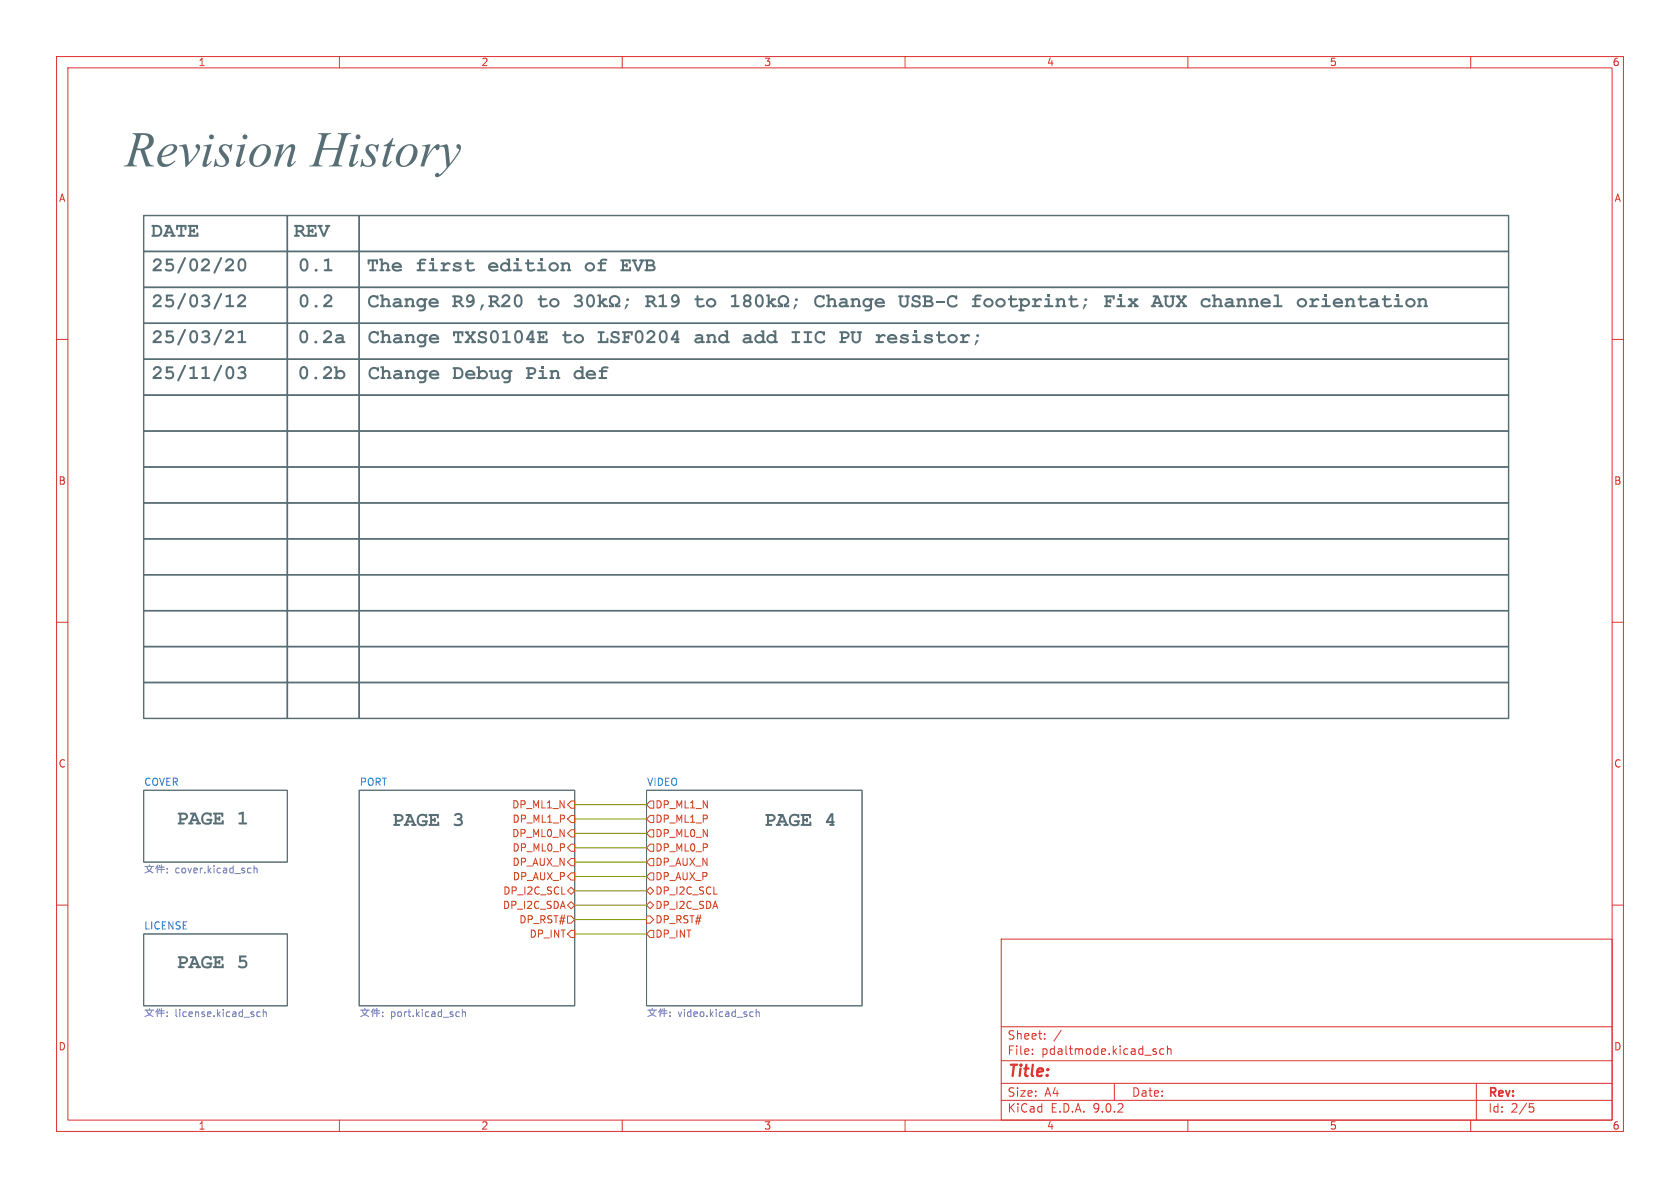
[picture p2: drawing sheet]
<svg xmlns="http://www.w3.org/2000/svg" width="297mm" height="210mm" viewBox="0 0 297 210" stroke-linecap="round" stroke-linejoin="round" font-family="sans-serif">
<g fill="none" stroke="#dc322f" stroke-width=".18">
<path d="M10 10h277v190h-277zM12 12h273v186h-273zM60 10v2M110 10v2M160 10v2M210 10v2M260 10v2M10 60h2M285 60h2M10 110h2M285 110h2M10 160h2"/>
<path d="M177 166h108v32h-108zM285 160h2M60 198v2M110 198v2M160 198v2M177 194.5h108M177 191.5h108M177 187.5h108M177 181.5h108M182.5 186.3v.1M182.5 185.5v.1M184.7 183.6v.1"/>
<path d="M184.7 182.8v.1M187.6 182.1l-1.3 2M197 191.5v3M204.2 185.9l.3 .2-.3 .3M204.2 185.4l.2 .1M205.7 185.5l-.4-.1-.3 .3v.4l.2 .2h.5M206.4 185.5l.2-.1 .4 .1v.9M206.4 184.9v1.5M210 198v2M260 198v2M261 191.5v6.5M270.4 195.1h.7"/>
<path d="M270.5 195.7h.4l.3 .3-.2 .5-.5 .1"/>
</g>
<path d="M25.4 139.7h25.4v12.7h-25.4zM63.5 139.7h38.1v38.1h-38.1zM114.3 139.7h38.1v38.1h-38.1zM25.4 165.1h25.4v12.7h-25.4z" fill="none" stroke="#586e75" stroke-width=".18"/>
<g fill="none" stroke="#6c71c4" stroke-width=".18">
<path d="M25.6 153.2h1.6M25.9 153.2l.2 .4 1 .7M26.4 152.9v.3M26.9 153.2l-.6 .8-.7 .3M27.8 153.2v1.1M27.9 152.9l-.4 .6M28 153.7h1.1M28.2 153.3h.8M28.2 153l-.2 .5M28.5 152.9v1.4M29.6 153.5v.1M29.6 154.2v.1"/>
<path d="M44 153.5h.4M44.4 154.2l-.4 .1M44.9 153.6l.2-.1h.3l.1 .8M44.9 153v1.3M25.6 178.6h1.6M25.9 178.6l.2 .4 1 .7M26.4 178.3v.3M26.9 178.6l-.6 .8-.7 .3M27.8 178.6v1.1M27.9 178.3l-.4 .6M28 179.1h1.1M28.2 178.7h.8"/>
<path d="M28.2 178.4l-.2 .5M28.5 178.3v1.4M29.6 179.6v.1M29.6 178.9v.1M46 178.9h-.4l-.2 .2 .1 .5h.5M46.5 179l.2-.1h.3l.1 .8M46.5 178.4v1.3M63.7 178.6h1.6M64 178.6l.2 .4 1 .7M64.5 178.3v.3M65 178.6l-.6 .8-.7 .3M65.9 178.6v1.1"/>
<path d="M66 178.3l-.4 .6M66.1 179.1h1.1M66.3 178.7h.8M66.3 178.4l-.2 .5M66.6 178.3v1.4M67.7 179.6v.1M67.7 178.9v.1M80.8 178.9h.4M81.2 179.6l-.4 .1M81.7 179l.2-.1h.3l.1 .8M81.7 178.4v1.3M114.5 178.6h1.6"/>
<path d="M114.8 178.6l.2 .4 1 .7M115.3 178.3v.3M115.8 178.6l-.6 .8-.7 .3M116.7 178.6v1.1M116.8 178.3l-.4 .6M116.9 179.1h1.1M117.1 178.7h.8M117.1 178.4l-.2 .5M117.4 178.3v1.4M118.5 179.6v.1M118.5 178.9v.1M132.8 178.9h.3"/>
<path d="M133.1 179.6l-.3 .1M133.7 179l.2-.1h.3v.8M133.7 178.4v1.3"/>
</g>
<g fill="none" stroke="#cb4b16" stroke-width=".18">
<path d="M100.3 144.8l.7-.7h.6v1.3h-.6zM100.3 147.3l.7-.6h.6v1.3h-.6zM100.3 152.4l.7-.6h.6v1.2h-.6zM100.3 157.5l.7-.7 .6 .7-.6 .6zM101 141.6h.6v1.3h-.6l-.7-.7zM101 149.2h.6v1.3h-.6l-.7-.6zM101 154.3h.6v1.3h-.6l-.7-.7zM114.3 157.5l.6-.7 .7 .7-.7 .6zM114.9 146.7h.7v1.3h-.7l-.6-.7zM114.9 149.2h.7v1.3h-.7l-.6-.6zM114.9 144.1h.7v1.3h-.7l-.6-.6zM114.9 151.8h.7v1.2h-.7l-.6-.6z"/>
<path d="M114.9 154.3h.7v1.3h-.7l-.6-.7zM114.9 141.6h.7v1.3h-.7l-.6-.7zM100.3 161.9h.7l.6 .7-.6 .6h-.7zM100.3 160l.7-.6 .6 .6-.6 .7zM101 164.5h.6v1.2h-.6l-.7-.6zM114.3 161.9h.6l.7 .7-.7 .6h-.6zM114.3 160l.6-.6 .7 .6-.7 .7zM114.9 164.5h.7v1.2h-.7l-.6-.6z"/>
</g>
<path d="M101.6 142.2h12.7M101.6 144.8h12.7M101.6 149.9h12.7M101.6 147.3h12.7M101.6 152.4h12.7M101.6 157.5h12.7M101.6 154.9h12.7M101.6 160h12.7M101.6 165.1h12.7M101.6 162.6h12.7" fill="none" stroke="#859900" stroke-width=".18"/>
<g fill="none" stroke="#586e75" stroke-width=".25">
<path d="M63.5 38.1h203.2v6.4h-203.2zM63.5 44.5h203.2v6.3h-203.2zM63.5 57.2h203.2v6.3h-203.2zM63.5 50.8h203.2v6.4h-203.2zM63.5 76.2h203.2v6.4h-203.2zM63.5 69.9h203.2v6.3h-203.2zM63.5 63.5h203.2v6.4h-203.2zM63.5 82.6h203.2v6.3h-203.2zM63.5 95.3h203.2v6.3h-203.2zM63.5 88.9h203.2v6.4h-203.2zM63.5 101.6h203.2v6.4h-203.2zM63.5 114.3h203.2v6.4h-203.2z"/>
<path d="M63.5 108h203.2v6.3h-203.2zM63.5 120.7h203.2v6.3h-203.2z"/>
</g>
<g fill="#586e75">
<path d="M80.3 46.5l.4-.1h.5a.26 .26 0 0 1 .4 .2 .26 .26 0 0 1-.4 .3l-.4-.2-.3 .1v.1a1.11 1.11 0 0 1 1.1 .5 .91 .91 0 0 1-1.3 .5 .27 .27 0 0 1-.3-.2 .27 .27 0 0 1 .1-.3 .27 .27 0 0 1 .4 .2h.1a.41 .41 0 0 0 .6-.2 .96 .96 0 0 1-1.1-.6z"/>
<path d="M82.6 45.9h.2l.1 .5 .9 .1-.1 .2h-.8v.7a.64 .64 0 0 0 .9 .1l.2 .1a.83 .83 0 0 1-1.5-.1v-.8h-.2l-.1-.1 .1-.2h.2z"/>
<path d="M97.2 46.7a.9 .9 0 0 1 1.3-.2 .9 .9 0 0 1 0 1.4 .9 .9 0 0 1-1.3-.2l-.2-.5h.3a.53 .53 0 0 0 .5 .5 .53 .53 0 0 0 .6-.4 .53 .53 0 0 0-.4-.6l-.4 .1-.3 .4h-.3z"/>
<path d="M99.1 46.4h.6v.1a.67 .67 0 0 1 .7-.1 .67 .67 0 0 1 .4 .5v.7h.1l.1 .3-.6 .1-.2-.2 .2-.2v-.7a.4 .4 0 0 0-.4-.2 .4 .4 0 0 0-.3 .2v.7l.2 .1v.2l-.2 .1-.6-.1v-.2l.2-.1v-.9l-.2-.1z"/>
<path d="M101.6 52.3a.73 .73 0 0 1 1-.2 .73 .73 0 0 1 .2 1 .69 .69 0 0 1 .2 .9 .69 .69 0 0 1-.8 .4 .44 .44 0 0 1-.5 0 .44 .44 0 0 1-.2-.5h.3a.57 .57 0 0 0 .9-.3l-.1-.2-.4-.1a.18 .18 0 0 1-.2-.2 .18 .18 0 0 1 .2-.2 .34 .34 0 0 0 .4-.3 .62 .62 0 0 0-.9 0l-.2-.1z"/>
<path d="M103.9 52.2a.78 .78 0 0 1 .9-.1 .78 .78 0 0 1 .4 .9 .99 .99 0 0 1-.9 1.3 1.07 1.07 0 0 1-.7-1.3h.4v.4a.45 .45 0 0 0 .4 .6 .45 .45 0 0 0 .4-.6v-.4a.45 .45 0 0 0-.4-.6 .45 .45 0 0 0-.4 .6h-.4z"/>
<path d="M105.6 52.1h.6v1.2l.3-.3 .1-.3 .7 .1v.2l-.3 .1-.4 .3 .6 .5 .2 .1v.3h-.7v-.3l-.4-.3-.1 .6h-.6v-.3l.3-.1v-1.5h-.3z"/>
<path d="M107.9 52.4a.98 .98 0 0 1 1.6 .1 .98 .98 0 0 1-.4 1.5l.5-.1 .1 .4h-1v-.6a.61 .61 0 0 0 .5-.9 .61 .61 0 0 0-1.1 0 .61 .61 0 0 0 .5 .9v.6h-1l.1-.4 .5 .1a.92 .92 0 0 1-.3-1.6z"/>
<path d="M110.7 53.8h.4l-.6 .9z"/>
<path d="M129.2 52.3l1-.3v1.9l.5 .1v.3h-1.4v-.3l.5-.1v-1.4l-.5 .1z"/>
<path d="M131.6 52.2a.71 .71 0 0 1 1-.1 .71 .71 0 0 1 0 1.1 .74 .74 0 0 1-.2 1.1 .74 .74 0 0 1-1.1-.5v-.1h.4a.38 .38 0 0 0 .6 .3 .38 .38 0 0 0-.1-.6h-.3l-.2 .3h-.4l.3-.5-.2-.5h.3a.36 .36 0 0 0 .4 .4 .36 .36 0 0 0 .3-.4 .36 .36 0 0 0-.4-.3l-.3 .3h-.3z"/>
<path d="M133.8 52.2a.78 .78 0 0 1 .9-.1 .78 .78 0 0 1 .3 .9 .99 .99 0 0 1-.9 1.3 1.07 1.07 0 0 1-.6-1.3h.3v.4a.45 .45 0 0 0 .4 .6 .45 .45 0 0 0 .5-.6v-.4a.45 .45 0 0 0-.5-.6 .45 .45 0 0 0-.4 .6h-.3z"/>
<path d="M135.5 52.1h.6v1.2l.3-.3v-.3l.7 .1v.2l-.2 .1-.5 .3 .6 .5 .3 .1v.3h-.7l-.1-.3-.4-.3v.6h-.6v-.3l.2-.1v-1.5h-.2z"/>
<path d="M137.8 52.4a.98 .98 0 0 1 1.5 .1 .98 .98 0 0 1-.4 1.5l.6-.1v.4h-.9v-.6a.61 .61 0 0 0 .4-.9 .61 .61 0 0 0-1 0 .61 .61 0 0 0 .4 .9v.6h-.9v-.4l.6 .1a.92 .92 0 0 1-.3-1.6z"/>
<path d="M140.5 53.8h.5l-.7 .9z"/>
<path d="M186.6 52.8l.6-.1v.1a.67 .67 0 0 1 .7-.1 .67 .67 0 0 1 .4 .6v.6l.1 .1 .1 .2-.6 .1-.2-.2 .2-.2v-.6a.4 .4 0 0 0-.4-.3 .4 .4 0 0 0-.3 .3v.6l.2 .1v.2l-.2 .1h-.6v-.2l.2-.2v-.8l-.2-.1z"/>
<path d="M189.3 52.2h.2l.1 .5 .9 .1-.2 .3h-.7v.7a.64 .64 0 0 0 .9 0l.2 .2a.83 .83 0 0 1-1.5-.1v-.8h-.2l-.2-.2 .2-.2h.2z"/>
<path d="M191.7 53.8h.4l-.6 .9z"/>
<path d="M199.4 52.8h.7v.3l.2 .2 .2-.2v-.3h.7v.2l-.6 .5 .7 .5v.3h-.8l-.1-.2 .2-.2-.3-.2-.3 .2 .2 .2-.1 .2h-.7v-.3l.7-.5-.7-.5z"/>
<path d="M225.2 52.1h.9v1.8l.5 .1 .1 .3h-1.4l-.2-.1 .1-.2 .5-.1v-1.5h-.5z"/>
<path d="M248.6 53a.9 .9 0 0 1 1.4-.1 .9 .9 0 0 1 0 1.3 .9 .9 0 0 1-1.4-.1l-.2-.5h.4a.53 .53 0 0 0 .5 .5 .53 .53 0 0 0 .5-.4 .53 .53 0 0 0-.3-.6h-.4l-.3 .5h-.4z"/>
<path d="M250.6 52.8l.5-.1v.1a.67 .67 0 0 1 .7-.1 .67 .67 0 0 1 .4 .6v.6l.2 .1v.2l-.5 .1-.2-.2 .2-.2v-.6a.4 .4 0 0 0-.4-.3 .4 .4 0 0 0-.4 .3v.6l.2 .1 .1 .2-.3 .1h-.5l-.1-.2 .3-.2v-.8l-.2-.1z"/>
<path d="M144.4 58.7a1.2 1.2 0 0 1 1.2-.1l.2 .1v.6a.23 .23 0 0 1-.3 0 .23 .23 0 0 1-.1-.3 .74 .74 0 0 0-1.1 .6 .74 .74 0 0 0 1.1 .7l.3-.2h.2a.66 .66 0 0 1-1 .6 1.14 1.14 0 0 1-.5-2z"/>
<path d="M169.8 59.1h.7v.2a.56 .56 0 0 1 .5-.3 .56 .56 0 0 1 .5 .4l-.1 .1a.64 .64 0 0 0-.9 .3v.5h.6l.1 .3h-1.5v-.3h.4v-.9h-.3z"/>
<path d="M172.6 60.1h.4l-.6 .9z"/>
<path d="M42.1 52.3a.75 .75 0 0 1 1.2-.1 .75 .75 0 0 1-.1 1.1l-.8 .6h1l.1 .4h-1.6v-.4l1-.8a.42 .42 0 0 0 0-.8 .42 .42 0 0 0-.7 .4 .22 .22 0 0 1-.3-.1 .22 .22 0 0 1 .2-.3z"/>
<path d="M42.1 65a.73 .73 0 0 1 1-.2 .73 .73 0 0 1 .2 1 .69 .69 0 0 1 .2 .9 .69 .69 0 0 1-.8 .4 .44 .44 0 0 1-.5 0 .44 .44 0 0 1-.2-.5h.3a.57 .57 0 0 0 .9-.3l-.1-.2-.4-.1a.18 .18 0 0 1-.2-.2 .18 .18 0 0 1 .2-.2 .34 .34 0 0 0 .4-.3 .62 .62 0 0 0-.9 0l-.1-.1z"/>
<path d="M40 58.6a.75 .75 0 0 1 1.1-.1 .75 .75 0 0 1-.1 1.2l-.7 .6h1l.1 .4h-1.6v-.4l1-.9a.42 .42 0 0 0-.1-.7 .42 .42 0 0 0-.6 .4 .22 .22 0 0 1-.3-.1 .22 .22 0 0 1 .1-.3z"/>
<path d="M42 58.6l.9-.2v1.9h.6v.3h-1.4v-.3h.5v-1.5l-.5 .1z"/>
<path d="M42.3 45.9a.78 .78 0 0 1 .9-.1 .78 .78 0 0 1 .3 .8 .99 .99 0 0 1-.9 1.4 1.07 1.07 0 0 1-.6-1.4h.3v.4a.45 .45 0 0 0 .5 .6 .45 .45 0 0 0 .4-.6v-.4a.45 .45 0 0 0-.4-.6 .45 .45 0 0 0-.5 .6h-.3z"/>
<path d="M59.4 59.2a.84 .84 0 0 1 1.4 .4v.7h.2l.1 .3-.3 .1-.4-.1a.78 .78 0 0 1-1.2-.4h.3a.54 .54 0 0 0 .9-.2 .66 .66 0 0 0-.9 .2h-.3a.89 .89 0 0 1 1.2-.5v-.1a.61 .61 0 0 0-.9-.1l-.1-.1z"/>
<path d="M57.4 52.3a.75 .75 0 0 1 1.1-.1 .75 .75 0 0 1-.1 1.1l-.7 .6h1l.1 .4h-1.7v-.4l1-.8a.42 .42 0 0 0 0-.8 .42 .42 0 0 0-.6 .4 .22 .22 0 0 1-.3-.1 .22 .22 0 0 1 .1-.3z"/>
<path d="M57.3 45.9l.9-.2v1.9h.5v.3h-1.4v-.3h.5v-1.5l-.5 .1z"/>
<path d="M59 64.8h.6v.8a.87 .87 0 0 1 1.2 0 .87 .87 0 0 1 0 1.2 .87 .87 0 0 1-1.2 .1v.1h-.5l-.1-.2 .3-.2v-.3h.3a.53 .53 0 0 0 .8 .4 .53 .53 0 0 0 .1-.8 .53 .53 0 0 0-.8 .2l-.1 .2h-.3v-1.2h-.3z"/>
<circle cx="111" cy="53" r=".25"/>
<circle cx="140.8" cy="53" r=".25"/>
<circle cx="192" cy="53" r=".25"/>
<circle cx="172.8" cy="59.3" r=".25"/>
</g>
<g fill="none" stroke="#586e75" stroke-width=".25">
<path d="M25.4 38.1h25.4v6.4h-25.4zM50.8 38.1h12.7v6.4h-12.7zM25.4 50.8h25.4v6.4h-25.4zM25.4 57.2h25.4v6.3h-25.4zM25.4 44.5h25.4v6.3h-25.4zM50.8 44.5h12.7v6.3h-12.7zM50.8 57.2h12.7v6.3h-12.7zM50.8 50.8h12.7v6.4h-12.7zM25.4 76.2h25.4v6.4h-25.4zM25.4 69.9h25.4v6.3h-25.4zM25.4 63.5h25.4v6.4h-25.4zM50.8 69.9h12.7v6.3h-12.7z"/>
<path d="M50.8 76.2h12.7v6.4h-12.7zM50.8 63.5h12.7v6.4h-12.7zM25.4 88.9h25.4v6.4h-25.4zM25.4 82.6h25.4v6.3h-25.4zM25.4 95.3h25.4v6.3h-25.4zM50.8 88.9h12.7v6.4h-12.7zM50.8 82.6h12.7v6.3h-12.7zM50.8 95.3h12.7v6.3h-12.7zM25.4 101.6h25.4v6.4h-25.4zM25.4 108h25.4v6.3h-25.4zM25.4 114.3h25.4v6.4h-25.4zM50.8 114.3h12.7v6.4h-12.7z"/>
<path d="M50.8 108h12.7v6.3h-12.7zM50.8 101.6h12.7v6.4h-12.7zM25.4 120.7h25.4v6.3h-25.4zM50.8 120.7h12.7v6.3h-12.7z"/>
</g>
<text font-size="8.8" fill="#586e75" x="22.1" y="31.7">RevisionHistory</text>
<g font-size="3.5" fill="#586e75">
<text x="26.7" y="42.8">DATE</text>
<text x="51.9" y="42.8">REV</text>
<text x="26.8" y="48.9">25/02/20</text>
<text x="52.7" y="48.9">0.1</text>
<text x="64.8" y="48.9">The first</text>
<text x="86.2" y="48.9">edition</text>
<text x="103.2" y="48.9">of</text>
<text x="109.6" y="48.9">EVB</text>
<text x="26.8" y="55.3">25/03/12</text>
<text x="52.7" y="55.3">0.2</text>
<text x="65" y="55.3">Change R9,R20</text>
<text x="94.8" y="55.3">to</text>
<text x="114" y="55.3">R19 to</text>
<text x="143.8" y="55.3">Change USB-C footprint;</text>
<text x="195" y="55.3">Fix</text>
<text x="203.5" y="55.3">AUX channel</text>
<text x="229.1" y="55.3">orientation</text>
<text x="26.8" y="61.6">25/03/21</text>
<text x="52.6" y="61.6">0.2a</text>
<text x="65" y="61.6">Change TXS0104E to</text>
<text x="105.5" y="61.6">LSF0204</text>
<text x="122.6" y="61.6">and add IIC</text>
<text x="148.2" y="61.6">PU resistor;</text>
<text x="26.8" y="68">25/11/03</text>
<text x="52.6" y="68">0.2b</text>
<text x="65" y="68">Change Debug Pin</text>
<text x="101.3" y="68">def</text>
<text x="31.2" y="146.7">PAGE 1</text>
<text x="69.3" y="147">PAGE 3</text>
<text x="135.1" y="147">PAGE 4</text>
<text x="31.2" y="172.1">PAGE 5</text>
</g>
<text font-size="2.8" fill="#dc322f" x="178" y="190.9">Title:</text>
<g font-size="2.1" fill="#dc322f">
<text x="178" y="184">Sheet:</text>
<text x="178" y="186.7">File:</text>
<text x="184.1" y="186.7">pdaltmode.kicad_sch</text>
<text x="178" y="196.9">KiCad</text>
<text x="178" y="194.1">Size:</text>
<text x="184.7" y="194.1">A4</text>
<text x="185.7" y="196.9">E.D.A.</text>
<text x="193.3" y="196.9">9.0.2</text>
<text x="200" y="194.1">Date:</text>
<text x="263" y="194.3">Rev:</text>
<text x="263" y="196.9">Id:</text>
<text x="267.1" y="196.9">2/5</text>
</g>
<g font-size="1.8" fill="#dc322f">
<text x="35" y="11.9">1</text>
<text x="85" y="11.9">2</text>
<text x="135" y="11.9">3</text>
<text x="185" y="11.9">4</text>
<text x="235" y="11.9">5</text>
<text x="285" y="11.9">6</text>
<text x="10.3" y="35.9">A</text>
<text x="285.3" y="35.9">A</text>
<text x="10.3" y="85.9">B</text>
<text x="285.3" y="85.9">B</text>
<text x="10.3" y="135.9">C</text>
<text x="285.3" y="135.9">C</text>
<text x="10.3" y="185.9">D</text>
<text x="285.3" y="185.9">D</text>
<text x="35" y="199.9">1</text>
<text x="85" y="199.9">2</text>
<text x="135" y="199.9">3</text>
<text x="185" y="199.9">4</text>
<text x="235" y="199.9">5</text>
<text x="285" y="199.9">6</text>
</g>
<g font-size="1.8" fill="#268bd2">
<text x="25.4" y="139">COVER</text>
<text x="63.5" y="139">PORT</text>
<text x="114.3" y="139">VIDEO</text>
<text x="25.4" y="164.4">LICENSE</text>
</g>
<g font-size="1.8" fill="#cb4b16">
<text x="90.4" y="143.1">DP_ML1_N</text>
<text x="115.8" y="143.1">DP_ML1_N</text>
<text x="90.4" y="148.2">DP_ML0_N</text>
<text x="90.5" y="145.6">DP_ML1_P</text>
<text x="115.8" y="148.2">DP_ML0_N</text>
<text x="115.8" y="145.6">DP_ML1_P</text>
<text x="90.5" y="153.3">DP_AUX_N</text>
<text x="90.5" y="150.7">DP_ML0_P</text>
<text x="90.6" y="155.8">DP_AUX_P</text>
<text x="115.8" y="150.7">DP_ML0_P</text>
<text x="115.8" y="153.3">DP_AUX_N</text>
<text x="115.8" y="155.8">DP_AUX_P</text>
<text x="88.8" y="160.9">DP_I2C_SDA</text>
<text x="88.9" y="158.3">DP_I2C_SCL</text>
<text x="115.8" y="160.9">DP_I2C_SDA</text>
<text x="115.8" y="158.3">DP_I2C_SCL</text>
<text x="91.7" y="163.4">DP_RST#</text>
<text x="93.5" y="166">DP_INT</text>
<text x="115.8" y="163.4">DP_RST#</text>
<text x="115.8" y="166">DP_INT</text>
</g>
<g font-size="1.8" fill="#6c71c4">
<text x="30.9" y="154.7">cover.kicad_sch</text>
<text x="30.9" y="180.1">license.kicad_sch</text>
<text x="69" y="180.1">port.kicad_sch</text>
<text x="119.8" y="180.1">video.kicad_sch</text>
</g>
</svg>
